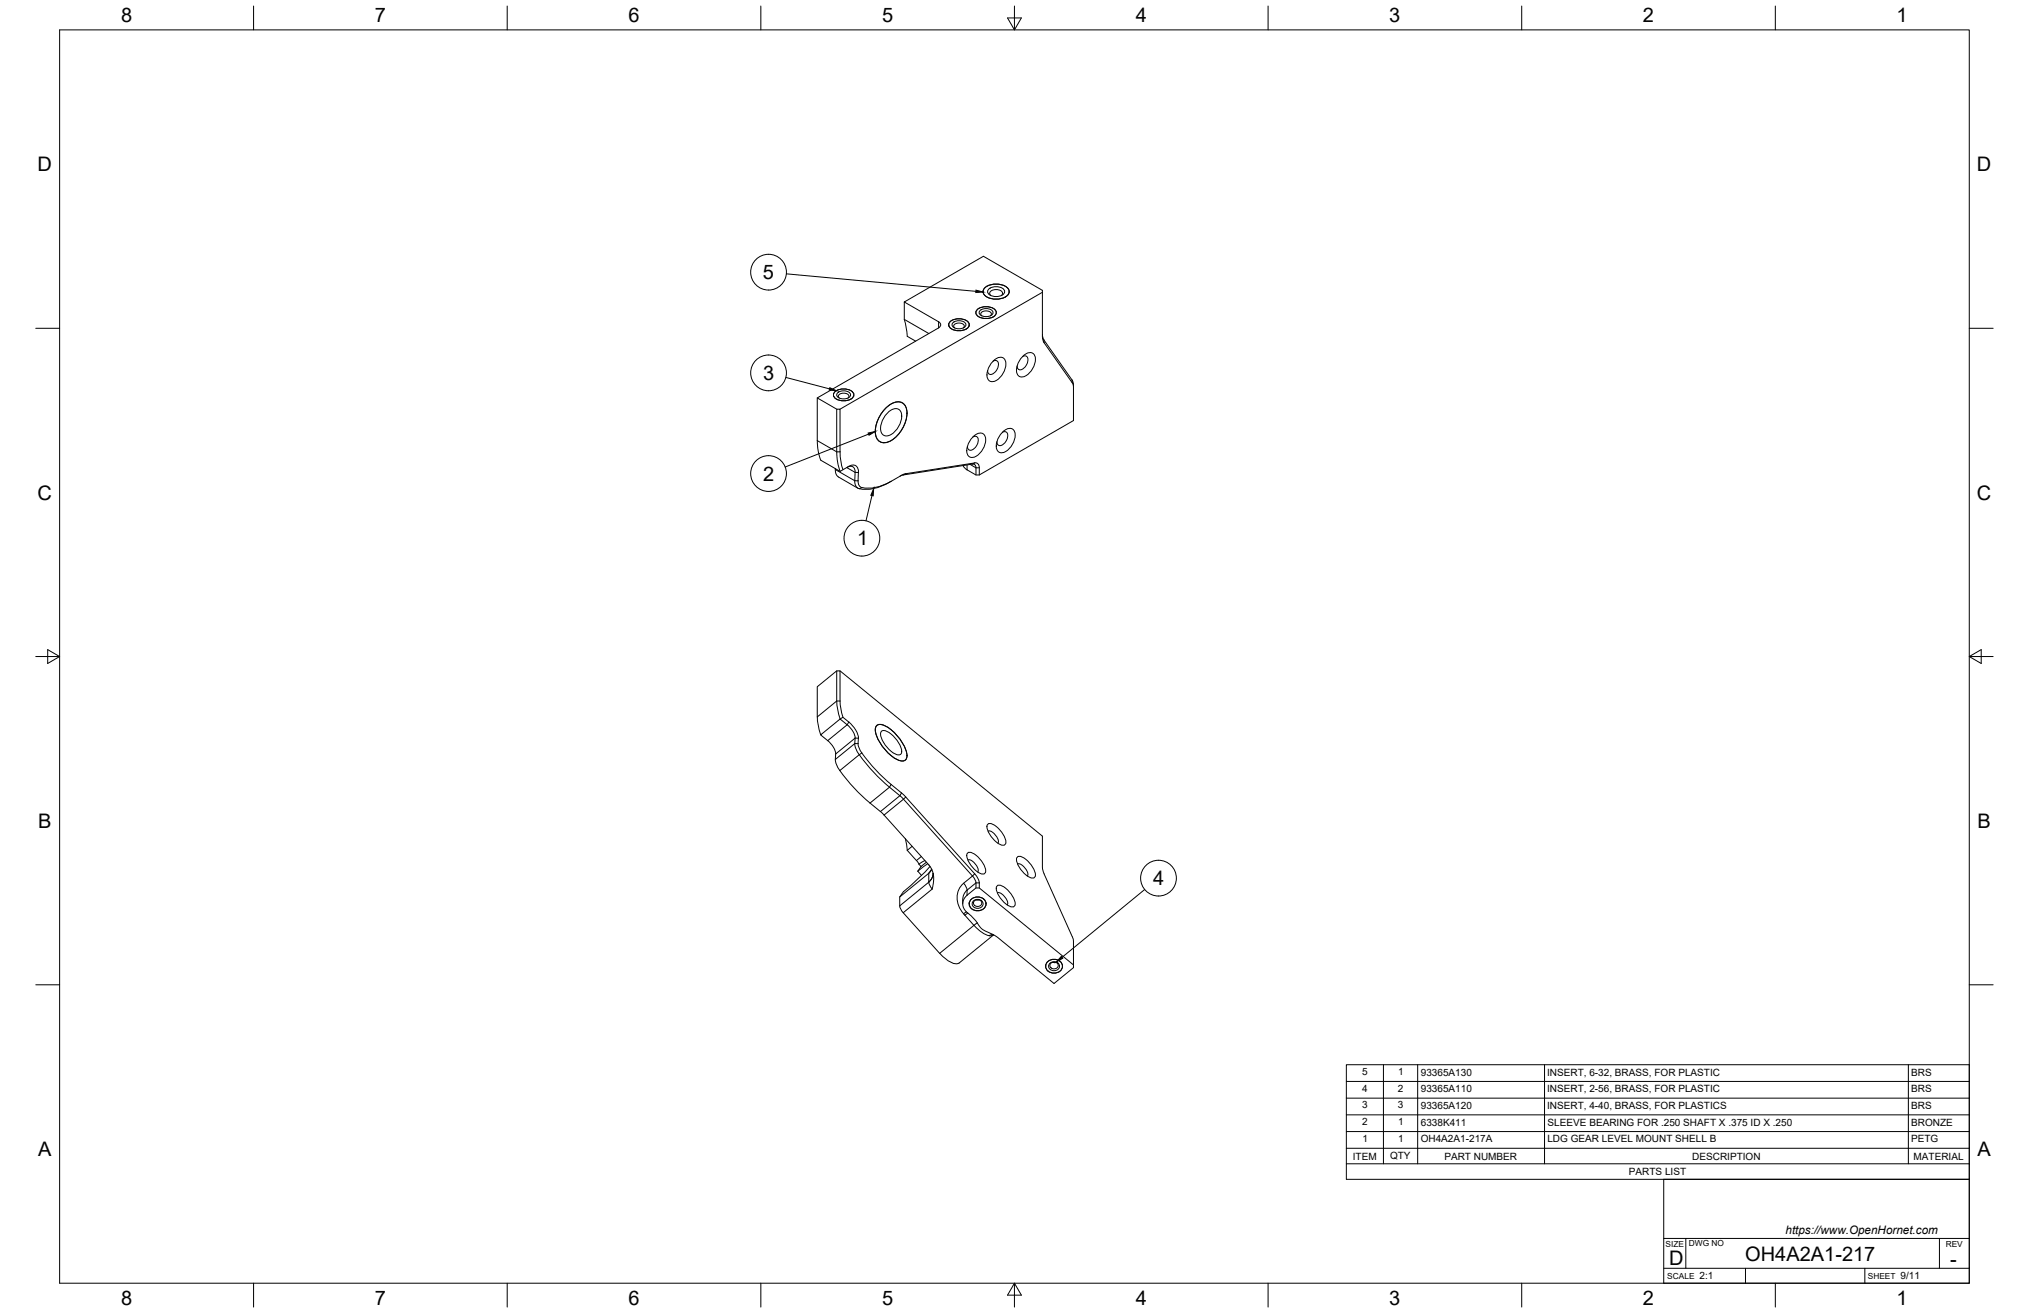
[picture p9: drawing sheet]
<svg xmlns="http://www.w3.org/2000/svg" width="864mm" height="559mm" viewBox="0 0 864 559" stroke-linecap="round" stroke-linejoin="round" font-family="sans-serif">
<!-- layer: Visible -->
<g fill="none" stroke="#000" stroke-width=".43">
<path d="M384.9 128.5v7.4l10.4 6M384.9 135.9l1.3 7.2 3.5 2.1M403.8 138.6v.1M403.8 138.2v.4M404.5 136.8a5.9 5.9 0 0 1 8 .9 3 3 0 0 1-3.5 3 4.5 4.5 0 0 1-5.3-2.5zM404.5 136.8a5.8 5.8 0 0 1 8 .9 2.97 2.97 0 0 1-3.5 3 4.4 4.4 0 0 1-5.2-2.5zM405.6 137.4a4 4 0 0 1 5.4 .4 2.4 2.4 0 0 1-3.2 2.1l-1.7-.5a1.26 1.26 0 0 1-.5-2zM406.3 139.6a1.08 1.08 0 0 1-.3-1.3 1.08 1.08 0 0 1 1.1-.7 2.51 2.51 0 0 1 3.3 1.2l-.4 .8M412.5 138.2v.4M412.5 138.6v.1M416.1 131.7a5.8 5.8 0 0 1 7.9 .9 2.97 2.97 0 0 1-3.5 2.9 4.4 4.4 0 0 1-5.2-2.5zM417.1 132.2a4 4 0 0 1 5.5 .4 2.4 2.4 0 0 1-3.2 2.2l-1.8-.5a1.26 1.26 0 0 1-.5-2.1z"/>
<path d="M417.9 134.4a1.08 1.08 0 0 1-.4-1.3 1.08 1.08 0 0 1 1.1-.6 2.51 2.51 0 0 1 3.4 1.2l-.5 .7M418.4 124.1v.3M419.3 122.3a7.9 7.9 0 0 1 9.8 .6 2.57 2.57 0 0 1-1.9 3.9 7.8 7.8 0 0 1-8.4-1.5 2.11 2.11 0 0 1 .5-3zM419.3 122.3a7.8 7.8 0 0 1 9.8 .6 2.55 2.55 0 0 1-2 3.8 7.8 7.8 0 0 1-8.3-1.4 2.09 2.09 0 0 1 .5-3zM420.9 123a4.7 4.7 0 0 1 6.7 .9 3.3 3.3 0 0 1-4.3 2.3 2.32 2.32 0 0 1-2.8-2.8zM421.8 125.8l-.6-.7a2.69 2.69 0 0 1 4.1-1.7l1.3 .9 .1 .8-.5 .7M429.5 124.1v.3M443.7 124.4l-86.2 49.7M422.6 153.7a1.51 1.51 0 0 1 2 0 1.51 1.51 0 0 1 .3 1.9 3.8 3.8 0 0 1-3.9 3.6l-.5-.6-.1-.9M422.7 153.7a3.2 3.2 0 0 1 4.9-.8 7.4 7.4 0 0 1-5.5 9.5 3.2 3.2 0 0 1-1.8-4.6l1.2-2.6zM435.2 151.8a1.51 1.51 0 0 1 1.9 0 1.51 1.51 0 0 1 .4 1.8 3.8 3.8 0 0 1-3.9 3.6l-.5-.5-.2-1M435.3 151.7a3.2 3.2 0 0 1 4.9-.8 7.4 7.4 0 0 1-5.6 9.5 3.2 3.2 0 0 1-1.7-4.6l1.2-2.6z"/>
<path d="M443.7 142.4l.6 2.2M444.3 144.7l12.4 17.8 .2 16.5-40.1 23.1h-1.4l-3.8-2.1-1.7-1.9M444.4 145.8l12 17.1 .5 1.9M444.4 145.8l-.7-2.6v-19.6l-25.1-14.5-33.7 19.4 14.6 8.4 .9 1.1-.5 1.2-52 30.2M355.4 166.7a5.8 5.8 0 0 1 8 .9 2.97 2.97 0 0 1-3.5 2.9 4.4 4.4 0 0 1-5.2-2.4zM356.1 174.1l-8.2-4.7v19.1l.4 3.9 1 3.4 8.3 4.8 3.7-2.1a2.54 2.54 0 0 1 3-.3 2.54 2.54 0 0 1 1.1 2.9l-.2 3.5 .4 2a4.2 4.2 0 0 0 4.4 1.2 20.1 20.1 0 0 0 9.3-3M356.5 167.2a4 4 0 0 1 5.5 .4 2.4 2.4 0 0 1-3.2 2.2l-1.8-.5a1.26 1.26 0 0 1-.5-2.1zM357.3 169.4a1.08 1.08 0 0 1-.4-1.2 1.08 1.08 0 0 1 1.1-.7 2.51 2.51 0 0 1 3.4 1.2l-.5 .7M376.7 174a6.9 6.9 0 0 1 7-2.8 5.6 5.6 0 0 1 2.1 6.8 13.9 13.9 0 0 1-8.5 10.3 3.9 3.9 0 0 1-4.8-4.7 14.9 14.9 0 0 1 4.2-9.6zM376.7 174.1a6.9 6.9 0 0 1 7-2.8 5.6 5.6 0 0 1 2.1 6.7 13.8 13.8 0 0 1-8.4 10.3 3.9 3.9 0 0 1-4.8-4.7 14.8 14.8 0 0 1 4.1-9.5zM377.9 175.6a3.5 3.5 0 0 1 5.3-.8 8.6 8.6 0 0 1-3.9 10.1 2.74 2.74 0 0 1-3.2 .3 2.74 2.74 0 0 1-1.3-2.9 10.1 10.1 0 0 1 3.1-6.7zM355.5 199.5l.2 1.7 .8 1.5 8.6 5.1"/>
<path d="M358.8 199.9l-.9-3.2-.3-3.5-.1-19.1h-1.4l.1 19.2a21.6 21.6 0 0 0 1.4 7.3M360.6 198.9a2.09 2.09 0 0 1 2.5-.2 2.09 2.09 0 0 1 .9 2.3M414 186a1.51 1.51 0 0 1 2 0 1.51 1.51 0 0 1 .3 1.9 3.8 3.8 0 0 1-3.9 3.6l-.5-.6-.1-.9M414.1 185.9a3.2 3.2 0 0 1 4.9-.8 7.4 7.4 0 0 1-5.5 9.6 3.2 3.2 0 0 1-1.8-4.6l1.2-2.7zM414.9 197l-29.7 4.7-6.6 3.5a17.5 17.5 0 0 1-13.4 2.6l-.8-.7-.5-1.1 .1-5M414.9 197a1.73 1.73 0 0 1 1.9 2.1v3M426.6 184a1.51 1.51 0 0 1 1.9 0 1.51 1.51 0 0 1 .4 1.9 3.8 3.8 0 0 1-3.9 3.6l-.5-.6-.2-.9M426.7 184a3.2 3.2 0 0 1 4.8-.9 7.4 7.4 0 0 1-5.5 9.6 3.2 3.2 0 0 1-1.7-4.6l.7-1.8zM384.5 202.1l-1.5 .6M384.6 202.1l29.7-4.6 .7 .3 .4 .8v3.5M356.1 285.5l-8.2 6.8v14.3l1.4 6.2M357.5 285.5l86.2 70.4v13.3"/>
<path d="M357.6 306l1.2-.7 4.3 3.8a9 9 0 0 1 2.3 5.1l-.2 2.3a10.4 10.4 0 0 0 3.4 6.3l5.6 6.4 5.1 4.6M357.6 306l4.7 4.2a6.7 6.7 0 0 1 1.7 3.9M357.6 306l-8.3 6.8 4.8 4.2a6.6 6.6 0 0 1 1.6 3.9 10.5 10.5 0 0 0 3.4 9.3l7.3 8.1 9.6 8.2 19.5 21.7M358.8 305.3l-1.2-6.2-.1-13.6h-1.4l.1 14.4 1.4 6.1M364 314.1a10.4 10.4 0 0 0 3.4 9.3l5.4 6.3 5.8 5.3M373.3 308.6a4.6 4.6 0 0 1 4.9 1.1 18.7 18.7 0 0 1 7.9 11.9 2.22 2.22 0 0 1-1.2 2.2 2.22 2.22 0 0 1-2.5-.3 18.6 18.6 0 0 1-9.9-12.9l.1-.9zM373.3 308.7a4.6 4.6 0 0 1 4.9 1.1 18.6 18.6 0 0 1 7.8 11.8 2.21 2.21 0 0 1-1.1 2.2 2.21 2.21 0 0 1-2.5-.3 18.5 18.5 0 0 1-9.8-12.9l.1-.8zM375.1 311.4a2.56 2.56 0 0 1 3.4 .4 11.2 11.2 0 0 1 5.2 8.6 1.74 1.74 0 0 1-2.8 .4 11.7 11.7 0 0 1-6-9zM378.6 335l4.4 3.6M379.3 333.9l5.9 4.9 30.1 33.7 1.3 2.3 .2 3.1M383 338.6l31.4 34.7 1 2v2.6M385.3 356.9l.9 5"/>
<path d="M420.4 350.8a3 3 0 0 1 3.7 1 9.3 9.3 0 0 1 4 7.2 1.91 1.91 0 0 1-3.2 0 10.1 10.1 0 0 1-4.7-7.8zM420.6 353.8a4.2 4.2 0 0 1 4 3l.4 1.1-.3 .9M384.5 379.5l-1.6 2.2M386.1 361.9l5 5.9M388.2 360.2l-2.1 1.7M391.1 367.8l.9 1M392 368.8l-1.4 2 1.6 1.8M393.7 366.2l-2.6 1.6M394.3 366.9l-2.3 1.9M394.9 367.6l-4.3 3.2M395.5 368.3l1.1 1.8 .7 2.6v2.5l-.5 3.2M395.8 368.7l-4.8 5.1-6.5 5.7"/>
<path d="M396.6 370.1l-1.3 1.6-12.4 10 .1 3.8 .4 1.4 1 1.6 15.6 17.2a11.4 11.4 0 0 0 7.1 4.5l1.2-.4M397.2 371.7v.1M411.8 363a3 3 0 0 1 3.7 1.1 9.3 9.3 0 0 1 4 7.1 1.91 1.91 0 0 1-3.2 .1 10.1 10.1 0 0 1-4.7-7.8zM412 366a4.2 4.2 0 0 1 4 3.1l.4 1-.3 1M424.3 377a3 3 0 0 1 3.8 1.1 9.3 9.3 0 0 1 3.9 7.1 1.91 1.91 0 0 1-3.1 0 10.1 10.1 0 0 1-4.8-7.7zM433 364.8a3 3 0 0 1 3.7 1 9.3 9.3 0 0 1 3.9 7.2 1.91 1.91 0 0 1-3.1 0 10.1 10.1 0 0 1-4.8-7.8zM433.1 367.8a4.2 4.2 0 0 1 4.1 3l.3 1.1-.2 .9M443.7 369.2l.7 2.7 12.3 27.6 .2 12.3-8.3 6.8-23.9-19.6-6.2-3.3-1.5-1.3a20.6 20.6 0 0 0-5.4-6.1M409.7 383.1v1.6M411.6 388.3a4.6 4.6 0 0 1 0-7.3l3.8-3.1h1.4l40.1 32.8M412.5 384.3v.4M413.6 382.6a3.6 3.6 0 0 1 3.9-.7 3.6 3.6 0 0 1 2.1 3.3 3.7 3.7 0 0 1-3.7 2.4 3.7 3.7 0 0 1-3.4-2.9l.3-1.1z"/>
<path d="M413.6 382.6a3.6 3.6 0 0 1 3.9-.6 3.6 3.6 0 0 1 2.1 3.2 3.7 3.7 0 0 1-3.7 2.4 3.7 3.7 0 0 1-3.4-2.9l.3-1.1zM414.5 383.3a2.22 2.22 0 0 1 2.7-.3 2.22 2.22 0 0 1 .9 2.6 2.26 2.26 0 0 1-2.8 .9 2.26 2.26 0 0 1-1.2-2.8zM414.8 383.3a1.59 1.59 0 0 1 2.5-.1 1.59 1.59 0 0 1-.3 2.4 1.58 1.58 0 0 1-2.1-.2 1.58 1.58 0 0 1-.1-2.1zM415.5 383h1.2M419.7 384.3v.4M422.9 397.9l-14.6 11.9M424.5 380a4.2 4.2 0 0 1 4.1 3.1l.3 1-.2 1M445.1 410.8v.4M446.1 409.1a3.6 3.6 0 0 1 3.9-.6 3.6 3.6 0 0 1 2.2 3.3 3.7 3.7 0 0 1-3.8 2.4 3.7 3.7 0 0 1-3.4-3l.3-1.1zM446.1 409.1a3.6 3.6 0 0 1 3.9-.6 3.6 3.6 0 0 1 2.2 3.3 3.7 3.7 0 0 1-3.8 2.3 3.7 3.7 0 0 1-3.3-2.9l.2-1.1zM447 409.9a2.22 2.22 0 0 1 2.8-.4 2.22 2.22 0 0 1 .9 2.7 2.26 2.26 0 0 1-2.9 .9 2.26 2.26 0 0 1-1.2-2.8zM447.4 409.9a1.59 1.59 0 0 1 2.4-.2 1.59 1.59 0 0 1-.3 2.5 1.58 1.58 0 0 1-2.1-.2 1.58 1.58 0 0 1 0-2.1z"/>
<path d="M448 409.5h1.3M452.2 410.8v.4"/>
</g>
<!-- layer: Visible Narrow -->
<g fill="none" stroke="#000" stroke-width=".43">
<path d="M399.5 136.9v2.7M444.3 144.7l.1 1.1M456.3 161.8l.1 1.1M347.9 187.5l8.2 4.8h1.4M355.5 199.8l8.3 4.8h1.4M360.4 199l3.6 2 1.4 .1M411.6 197.9v2.1M412.9 197.7l2.5 1.4h1.4M414.9 197l-1 .5M366.8 207.5l-1.1 .5M385.5 201.6l-.9 .5M357.5 298.3h-1.4l-8.2 6.8"/>
<path d="M361.3 307.3l-.7 1.2-8.3 6.7M365.2 316.5h-1.4l-8.3 6.7M365.4 314.2l-1.4-.1-8.3 6.8M366.8 320.5l-9.4 7.5M379.3 333.9l-.7 1.1-8.3 6.8M383.7 337.5l-.7 1.1-8.3 6.8M385.5 339.2l-9.2 7.7M392.1 364.5l-2 1.7M395.3 375.5l-12.4 10M395.3 375.4l.4 1.4 1.1 1.6-12.4 10.1M396.5 369.9l-1.2 1.8v3.8M397.2 371.7l-.7 2.3-1.2 1.4"/>
<path d="M411.6 378.8v2.2M411.6 378.8l-.4-1.3-1.1-1.6a8.9 8.9 0 0 0 0 13M411.6 378.8l-1.2 1.6-.6 2.7M414.9 371.9l-4.8 4M416.8 375.8h-1.4l-3.8 3M411.3 388.1l-1.2 .8 4.4 4.9-14.6 11.9M411.9 388.6l-1.2 .9M416 392.8l-1.5 1a13.7 13.7 0 0 0 6.5 4.4M422.5 397.7l-1.5 .6M422.9 397.9l-1.9 .3"/>
</g>
<!-- layer: Border -->
<g fill="none" stroke="#000" stroke-width=".43">
<path d="M25.4 12.7h812.8v533.4h-812.8zM107.9 2.6v10.1M215.9 2.6v10.1M323.8 2.6v10.1M428.8 7.6h5.9l-2.9 5.1zM431.8 2.6v10.1M539.7 2.6v10.1M647.7 2.6v10.1M755.6 2.6v10.1M15.2 139.7h10.2M838.2 139.7h10.1M15.2 279.4h10.2"/>
<path d="M20.3 276.5l5.1 2.9-5.1 3zM838.2 279.4l5.1-2.9v5.9zM838.2 279.4h10.1M15.2 419.1h10.2M838.2 419.1h10.1M107.9 546.1v10.2M215.9 546.1v10.2M323.8 546.1v10.2M431.8 546.1l2.9 5.1h-5.9zM431.8 546.1v10.2M539.7 546.1v10.2M647.7 546.1v10.2"/>
<path d="M755.6 546.1v10.2"/>
</g>
<!-- layer: Parts Lists -->
<path d="M573 453.1h265.2v48.8h-265.2zM588.8 453.1v42.2M603.4 453.1v42.2M657.4 453.1v42.2M812.2 453.1v42.2M573 474.5h265.2M573 467.4h265.2M573 460.2h265.2M573 495.3h265.2M573 488.7h265.2M573 481.6h265.2" fill="none" stroke="#000" stroke-width=".43"/>
<!-- layer: Balloons -->
<g fill="none" stroke="#000" stroke-width=".43">
<path d="M334.7 116.5l80.7 7.5M334.5 160.6l18.6 4.9M369.7 184.8l-35.5 14M371.1 210.9l-2.5 10.7M487.2 378.6l-35.2 28.8"/>
<circle cx="327.1" cy="115.8" r="7.6"/>
<circle cx="327.1" cy="158.7" r="7.6"/>
<circle cx="327.1" cy="201.5" r="7.6"/>
<circle cx="366.8" cy="229.1" r="7.6"/>
<circle cx="493.1" cy="373.7" r="7.6"/>
</g>
<path d="M415.4 123.5l3 .8-3.1 .2zM353.2 165l2.8 1.3-3.1-.3zM369.5 184.3l3-.7-2.6 1.6zM371.9 207.9l-.3 3.1-1-.2zM451.7 407l.7 .8-2.7 1.6z" fill="#000" stroke="#000" stroke-width=".43"/>
<!-- layer: Titleblock -->
<path d="M708.1 501.9h130.1v44.2h-130.1zM708.1 539.8h130.1M708.1 527.1h130.1M717.5 527.1v12.7M742.9 539.8v6.3M793.7 539.8v6.3M825.5 527.1v12.7" fill="none" stroke="#000" stroke-width=".43"/>
<g font-size="8.5">
<text x="51.6" y="9.4">8</text>
<text x="159.5" y="9.4">7</text>
<text x="267.5" y="9.4">6</text>
<text x="375.4" y="9.3">5</text>
<text x="483.4" y="9.4">4</text>
<text x="591.3" y="9.4">3</text>
<text x="699.3" y="9.4">2</text>
<text x="807.2" y="9.4">1</text>
<text x="16" y="72.9">D</text>
<text x="841.4" y="72.9">D</text>
<text x="324.7" y="118.8">5</text>
<text x="324.8" y="161.7">3</text>
<text x="324.8" y="204.6">2</text>
<text x="16" y="212.6">C</text>
<text x="841.4" y="212.6">C</text>
<text x="364.8" y="232.1">1</text>
<text x="16.2" y="352.3">B</text>
<text x="841.7" y="352.3">B</text>
<text x="490.9" y="376.8">4</text>
<text x="16.2" y="492">A</text>
<text x="841.7" y="492">A</text>
<text x="710.4" y="538.4">D</text>
<text x="742.8" y="536.7">OH4A2A1-217</text>
<text x="830.1" y="538.8">-</text>
<text x="51.6" y="555.5">8</text>
<text x="159.5" y="555.5">7</text>
<text x="267.5" y="555.5">6</text>
<text x="375.4" y="555.4">5</text>
<text x="483.4" y="555.5">4</text>
<text x="591.3" y="555.5">3</text>
<text x="699.3" y="555.5">2</text>
<text x="807.2" y="555.5">1</text>
</g>
<text font-size="5" x="760" y="525.2">https://www.OpenHornet.com</text>
<g font-size="4.3">
<text x="579.8" y="457.5">5</text>
<text x="595.1" y="457.5">1</text>
<text x="604.7" y="457.7">93365A130</text>
<text x="658.5" y="457.8">INSERT, 6-32, BRASS, FOR PLASTIC</text>
<text x="813.5" y="457.8">BRS</text>
<text x="579.8" y="464.6">4</text>
<text x="595" y="464.6">2</text>
<text x="604.7" y="464.8">93365A110</text>
<text x="658.5" y="464.9">INSERT, 2-56, BRASS, FOR PLASTIC</text>
<text x="813.5" y="464.9">BRS</text>
<text x="579.8" y="471.7">3</text>
<text x="594.9" y="471.7">3</text>
<text x="604.7" y="472">93365A120</text>
<text x="658.5" y="472">INSERT, 4-40, BRASS, FOR PLASTICS</text>
<text x="813.5" y="472">BRS</text>
<text x="579.8" y="478.8">2</text>
<text x="595.1" y="478.8">1</text>
<text x="604.8" y="479.1">6338K411</text>
<text x="658.7" y="479.1">SLEEVE BEARING FOR .250 SHAFT X .375 ID X .250</text>
<text x="813.5" y="479.1">BRONZE</text>
<text x="579.9" y="485.9">1</text>
<text x="595.1" y="485.9">1</text>
<text x="604.7" y="486.2">OH4A2A1-217A</text>
<text x="658.6" y="486.2">LDG GEAR LEVEL MOUNT SHELL B</text>
<text x="813.4" y="486.2">PETG</text>
<text x="575.8" y="493.5">ITEM</text>
<text x="591.7" y="493.4">QTY</text>
<text x="614.8" y="493.5">PART NUMBER</text>
<text x="720.3" y="493.5">DESCRIPTION</text>
<text x="814.5" y="493.5">MATERIAL</text>
<text x="693.3" y="500.1">PARTS LIST</text>
<text x="723.4" y="544.5">2:1</text>
<text x="809" y="544.5">9/11</text>
</g>
<g font-size="3.5">
<text x="708.9" y="530.9">SIZE</text>
<text x="718.9" y="530.5">DWG NO</text>
<text x="828.2" y="530.9">REV</text>
<text x="709.6" y="544.2">SCALE</text>
<text x="795" y="544.2">SHEET</text>
</g>
</svg>
